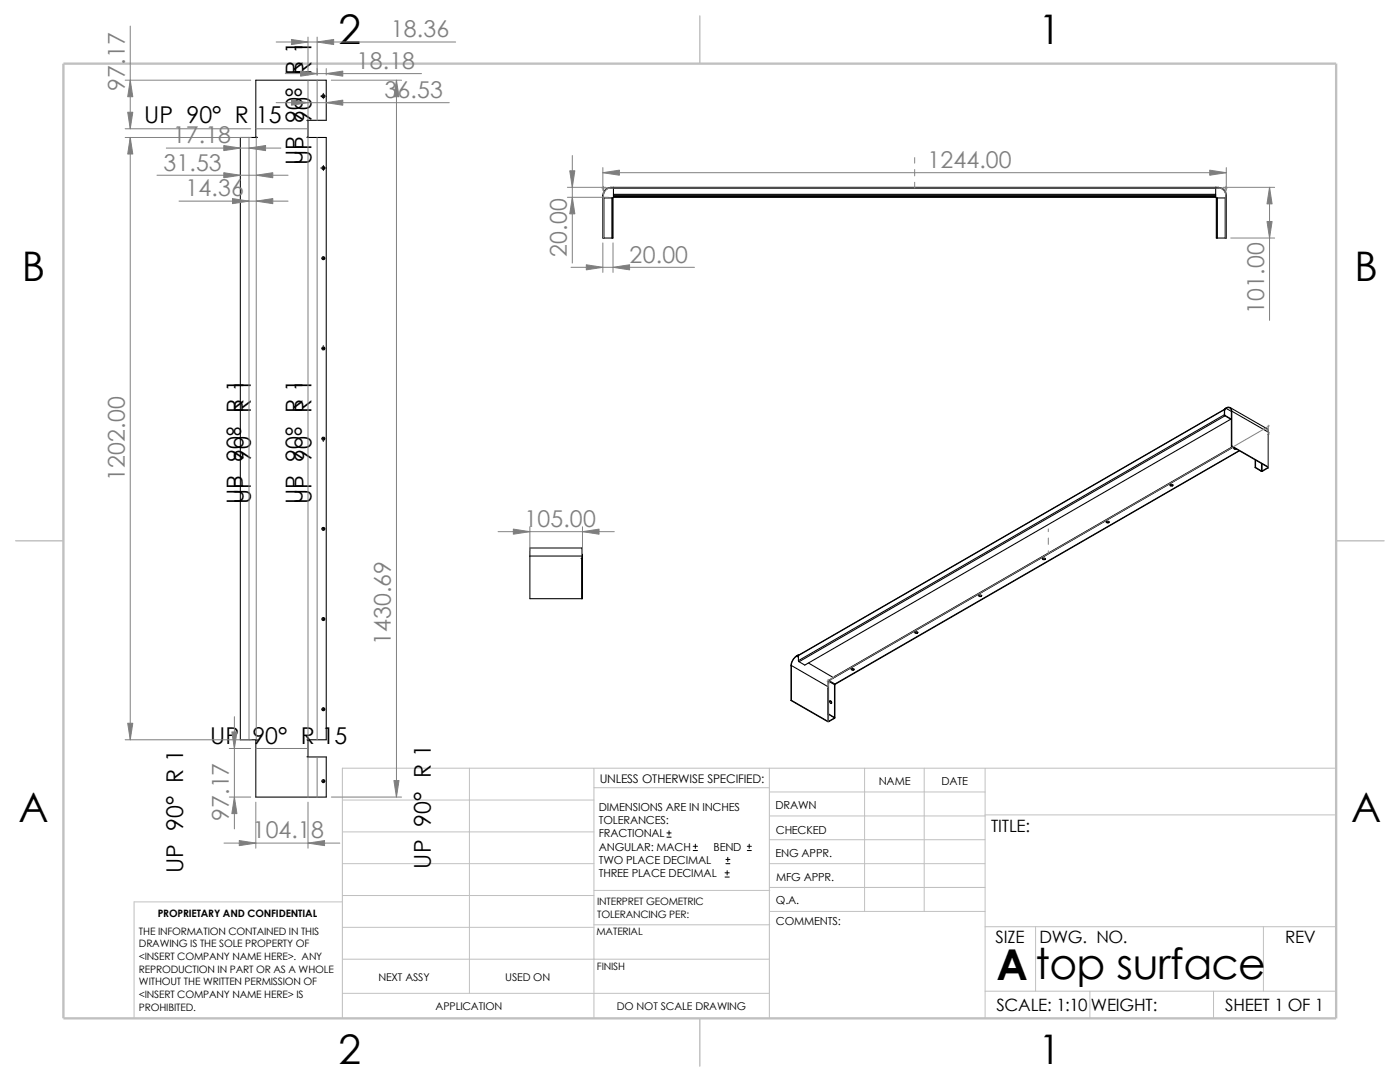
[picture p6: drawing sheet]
<svg xmlns="http://www.w3.org/2000/svg" width="279mm" height="216mm" viewBox="0 0 279 216" stroke-linecap="round" stroke-linejoin="round" font-family="sans-serif">
<g fill="none" stroke="#c0c0c0" stroke-width=".2">
<path d="M68.3 159.6h50.2M93.7 153.3v44.9M118.5 157.2h35M118.5 153.3v49.9M153.5 158h43.1M153.5 153.3v49.9M172.6 153.3v28.6M184.4 153.3v28.6M196.6 153.3v49.9M266.7 153.3h-198.4v49.9M68.3 180h-41.5v23.2M68.3 172.3h50.2"/>
<path d="M68.3 166h50.2M68.3 178.7h50.2M118.5 177.7h35.1M153.5 177.1h43.1M153.5 172.3h43.1M153.5 162.8h43.1M153.5 167.6h43.1M196.6 162.6h70.1M68.3 191.4h85.2M68.3 185h50.2M68.3 198.2h85.2M118.5 184.5h35.1"/>
<path d="M153.6 181.9h43M196.6 184.9h70.1M196.6 197.8h70.1M206.7 184.9v12.9M217.5 197.8v5.4M242.2 197.8v5.4M252.1 184.9v12.9"/>
</g>
<path d="M139.7 3.2v9.5M3.1 107.9h9.6M266.7 107.9h9.5M139.7 203.2v9.5" fill="none" stroke="#c0c0c0" stroke-width=".21"/>
<path d="M12.7 12.7h254v190.5h-254z" fill="none" stroke="#c0c0c0" stroke-width=".47"/>
<g fill="none" stroke="#000" stroke-width=".21">
<path d="M51.4 27.4h-3.4v120.2h3.3M61.3 27.4h3.8v120.2h-3.8M61.3 24h3.8v-8h-14v11.4h.2M61.3 24h.2v3.4h-.2M120.3 39h.1M120.3 39v8.5h.1M120.4 39.5h.1M120.4 39v8.5M120.5 39.5h1.6M120.5 39.5v8M121.9 37.5a1.45 1.45 0 0 0-1.5 1.5M121.9 37.4a1.66 1.66 0 0 0-1.6 1.6"/>
<path d="M121.9 37.4h121.2M121.9 37.4v.1M122.1 39.5h.1M122.1 39.5v8M122.2 39.5h.1v8h-.1M122.2 39.5v8M122.4 37.4v.1h-.5M122.4 39h120.2M122.4 38.8h120.2M122.4 37.6h120.2M122.4 39.3h120.2M122.4 37.6v1.2"/>
<path d="M122.4 39v.2M122.4 39.2h120.2M122.4 38.8v.2M122.4 37.4v.2M122.4 39.2v.1M242.6 37.6v1.2M242.6 39v.2M242.6 37.5h.5M242.6 38.8v.2M242.6 37.4v.2M242.6 39.2v.1M242.7 37.4v.1"/>
<path d="M242.8 39.5h.2M242.8 39.5v8M243 39.5h1.5M243 39.5v8M243.1 37.5a1.52 1.52 0 0 1 1.5 1.5M243.1 37.4v.1M243.1 37.4a1.59 1.59 0 0 1 1.6 1.6M244.5 39.5v8M244.5 39.5h.1M244.6 39h.1M244.6 39v8.5M244.7 39l-.1 8.5"/>
<path d="M120.4 47.5h.1M120.5 47.5h1.6M122.1 47.5h.1M242.8 47.5h.2M243 47.5h1.5M244.5 47.5h.1M233.5 96.8l.1 .1 .5-.1M233.5 96.7a.28 .28 0 0 1 .4-.1 .28 .28 0 0 1 .1 .3 .29 .29 0 0 1-.3 .1 .29 .29 0 0 1-.2-.3zM244.3 82.8l-85 49M244.3 81.7l-85 49.1M244.3 81.7v1.1M244.3 82.8l.2 .2"/>
<path d="M244.4 81.8l.1 1.1M244.4 81.7h-.1M244.4 81.8h.1M244.4 81.7l-85 49M244.4 81.7h.2M244.5 83l-85 49M244.5 82.9v.1M244.5 83l1.1 .7M244.5 82.9l1.1 .8M244.7 81.4a.69 .69 0 0 1 .8-.1 .69 .69 0 0 1 .3 .7M244.7 81.5a.64 .64 0 0 1 .7-.1 .64 .64 0 0 1 .3 .7M244.7 81.4v.1"/>
<path d="M244.7 81.5l1 .6M244.7 81.4l-.3 .3M244.7 81.5l-.3 .2M245.5 81.3l7.4 4.3 .2 .2 .1 .5M245.6 83.7l-85 49-1.1-.7M245.7 82.1v6.9M245.7 89l7.3 4.2M245.8 89l7.3 4.2M245.8 82v7M245.8 82l7.4 4.3M245.8 89h-.1M245.8 82l-.1 .1"/>
<path d="M246 89.2l-79.4 45.8M246 89.2l-80.6 46.6M246.1 89.2l-80.7 46.6M246.3 89.5h.4M246.3 89.4a.3 .3 0 0 0 .1 .3 .3 .3 0 0 0 .4-.1M247.3 89.9l-80.7 46.6M247.4 90l-80.8 46.5M250.5 91.8v1.5M250.5 93.3l1.2 .7M250.6 91.8v1.5M250.6 93.3l1.2 .7M250.6 93.3h-.1"/>
<path d="M251.7 94h.3M251.8 92.5v1.5M251.8 94h-.1M251.8 94h.1M251.9 94h.1M251.9 92.6v1.4M253 93.2v.1M253 93.3h.1M253 93.3l-1.1 .7M253.1 93.2v.1M253.1 93.2v-6.5l.1 6.6M253.1 93.2h-.1"/>
<path d="M253.1 93.3l-1.1 .7M253.2 86.3v.4l-.1-.1M105.7 111v8.5h10.4M105.7 111h10.5M116 111.5h.1M116.1 111.5v8M116.1 111.5h.1v8h-.1M116.2 109.3v1.7M116.2 109.3h-10.5v1.7M116.2 109.4v.2M116.2 111v.4h-.2M116.2 109.6h.1"/>
<path d="M116.2 111.2h.1M116.2 111.2v.1M116.2 109.6v1.6M195.3 118.8l.2 .2 .4-.2M195.3 118.8l.1-.1a.25 .25 0 0 1 .3 0 .25 .25 0 0 1 .1 .3 .32 .32 0 0 1-.5-.2zM208.1 111.5l.1 .1 .4-.1M208.2 111.4a.25 .25 0 0 1 .3-.1 .25 .25 0 0 1 .1 .3 .28 .28 0 0 1-.3 .1 .28 .28 0 0 1-.2-.2zM220.8 104.1l.2 .2 .4-.2M220.8 104.1h.1a.29 .29 0 0 1 .3-.1 .29 .29 0 0 1 .2 .2 .29 .29 0 0 1-.4 .2 .29 .29 0 0 1-.2-.3zM157.9 139.8l7.2 4.2M157.9 132.8v7M157.9 139.7v.1"/>
<path d="M157.9 139.7l7.3 4.2M157.9 132.8v6.9M157.9 132.8l7.4 4.2M157.9 132.8h.1M159 130.9l.3 .2M159 130.9h.1M159 130.9a2.52 2.52 0 0 0-1.1 1.9M159 130.9a2.3 2.3 0 0 0-1.1 1.9M159.3 130.7l-.3 .2M159.3 130.7h.1M159.3 131.8l.2 .2M159.3 130.8v1"/>
<path d="M159.4 130.7l-.1 .1M161.3 132.3l5 2.9M165.2 137.3l.1 .1M165.4 135.9l-.2 8M165.4 135.9v6.6M165.4 135.9l1.1 .7M165.4 135.8l1.2 .7M165.6 139.9l.2 .1 .1 .4M165.6 139.8h.1a.26 .26 0 0 1 .3 .3 .26 .26 0 0 1-.3 .2l-.1-.2zM165.7 135.9l-.1 .2M166.3 135.2h.1M166.5 136.6l.1 6.7"/>
<path d="M166.5 135h.2M166.5 136.6v6.6M166.7 135l-.4 .2M166.7 135h.1M169.9 133.5l.2 .1 .3-.1M169.9 133.5l.1-.1a.25 .25 0 0 1 .3 0 .25 .25 0 0 1 .1 .3 .32 .32 0 0 1-.5-.2zM182.6 126.2l.3 .1 .3-.1M182.7 126.1a.29 .29 0 0 1 .3-.1 .29 .29 0 0 1 .2 .3h-.1a.26 .26 0 0 1-.3 .1 .26 .26 0 0 1-.2-.2zM51.3 147.7h-.2v11.3h14v-8h-3.8M61.3 147.7h.2v3.3M165.1 144h.3M165.2 143.9h.2"/>
<path d="M165.2 143.9l-.1 .1M165.4 142.5l1.1 .7M165.4 142.5v1.4M165.4 143.9v.1M166.5 143.2v.1M166.5 143.3l-1.1 .6M166.5 143.2v.1l-1.1 .7"/>
<circle cx="64.5" cy="19.2" r=".31"/>
<circle cx="64.5" cy="33.5" r=".29"/>
<circle cx="64.5" cy="51.5" r=".29"/>
<circle cx="64.5" cy="69.5" r=".3"/>
<circle cx="64.5" cy="87.5" r=".3"/>
<circle cx="64.5" cy="105.5" r=".29"/>
<circle cx="64.5" cy="123.5" r=".29"/>
<circle cx="64.5" cy="155.9" r=".29"/>
<circle cx="64.5" cy="141.5" r=".29"/>
</g>
<g fill="none" stroke="#808080" stroke-width=".2">
<path d="M25 16h25M26 5.2v20.5M55.1 8.4h35.8M56.9 14.7h27.2M61.5 7.4v7.6M61.5 16v8M63.3 7.4v7.6M63.3 16v8M65.1 13.7v1.3M66.1 16h14M79.1 16v143M25 27.4h25.1"/>
<path d="M25 25.7h25M26 27.4v120.2M31.3 35h26.2M33.2 29.5h22.8M49.7 27.4v120.2M51.1 25.7h10.4M51.1 27.4v120.2M55.1 20.5h34.6M61.5 27.4v120.2M63.3 27.4v120.2M113.2 37.4h7.7M113.2 39.4h8.2"/>
<path d="M114.2 31v21.5M120.1 37.5h1.7M120.3 34.5h124.4M120.3 33.4v4.6M120.4 37.2v1.7M182.5 31.5v1.1M182.5 33.8v1.3M182.5 36.4v1.1M243.2 37.5h1.7M244.1 37.4h10.3M244.6 37.2v1.7M244.7 33.4v4.6"/>
<path d="M253.4 37.4v26.5M35.7 40.1h21.8M114 53.3h24.6M120.3 48.5v5.9M120.4 47.5v-8.5a1.45 1.45 0 0 1 1.5-1.5h121.2a1.52 1.52 0 0 1 1.5 1.5v8.5M122.3 48.5v5.9M245.6 47.5h8.8M253.1 93.3v-7a.64 .64 0 0 0-.3-.7 .64 .64 0 0 0-.7 .1l-85.8 49.5a2.43 2.43 0 0 0-1 1.8v7M253.1 84.8v1.4M253.3 85l-1.2 .7M99.4 106.1h23.2M105.7 105.1v4.8"/>
<path d="M116.2 105.1v5.3M209.2 105.5v.6M209.2 107.4v1.2M209.2 109.9v.5M165.3 135.6v1.3M166.2 135.3l-1.1 .6M25 147.6h25.1M45.8 159h4.2M45.8 149.4h4.2M46.8 143v22.4M51.1 149.4h10.4M61.5 151v8"/>
<path d="M63.3 151v8M66.1 159h14M44.7 168.2h23.1M51.1 160.1v9.1M61.5 160.1v9.1"/>
</g>
<g fill="none" stroke="#000" stroke-width=".2">
<path d="M64 19.2h.1M64.3 19.2h.5M64.5 18.6v.1M64.5 18.9v.5M64.5 19.7h.1M65 19.2h.1M64 33.5h.1M64.3 33.5h.5M64.5 33.3v.5M64.5 33h.1M64.5 34h.1M65 33.5h.1"/>
<path d="M64.3 51.5h.5M64.5 51.3v.5M64.3 69.5h.5M64.5 69h.1M64.5 69.3v.5M64.3 87.5h.5M64.5 87.3v.5M64.5 88v.1M64.3 105.5h.5M64.5 105.3v.5M64.3 123.5h.5M64.5 123.3v.5"/>
<path d="M64.3 141.5h.5M64.3 155.9h.5M64.5 141.3v.5M64.5 155.6v.5M133.1 167h.8M133.1 166.2h.8M133.5 165.8v.8M138.3 169.7h.9M138.3 168.9h.9M138.8 168.4v.9M144.7 175h.8M144.7 174.2h.8"/>
<path d="M144.9 172.3h.8M144.9 171.5h.8M145.1 173.7v.9M145.2 171.1v.8M149.1 169.7h.8M149.1 168.9h.8M149.5 168.4v.9"/>
</g>
<g fill="#808080" stroke="#808080" stroke-width=".2">
<path d="M120.3 34.5l3.3-.5v1z" fill-rule="evenodd"/>
<path d="M241.4 34l3.3 .5-3.3 .5z" fill-rule="evenodd"/>
<path d="M252.9 44.2h1l-.5 3.3z" fill-rule="evenodd"/>
<path d="M253.4 37.4l.5 3.3h-1z" fill-rule="evenodd"/>
<path d="M117 52.8l3.3 .5-3.3 .5z" fill-rule="evenodd"/>
<path d="M122.3 53.3l3.3-.5v1z" fill-rule="evenodd"/>
<path d="M113.7 34.1h1l-.5 3.3z" fill-rule="evenodd"/>
<path d="M114.2 39.4l.5 3.3h-1z" fill-rule="evenodd"/>
<path d="M78.6 155.7h1l-.5 3.3z" fill-rule="evenodd"/>
<path d="M79.1 16l.5 3.3h-1z" fill-rule="evenodd"/>
<path d="M46.8 159l.5 3.3h-1z" fill-rule="evenodd"/>
<path d="M46.3 146h1l-.5 3.4z" fill-rule="evenodd"/>
<path d="M49.7 29.5l3.3-.5v1.1z" fill-rule="evenodd"/>
<path d="M44.7 29l3.3 .5-3.3 .6z" fill-rule="evenodd"/>
<path d="M51.1 35l3.3-.5v1z" fill-rule="evenodd"/>
<path d="M44.7 34.5l3.3 .5-3.3 .5z" fill-rule="evenodd"/>
<path d="M58.2 7.9l3.3 .5-3.3 .5z" fill-rule="evenodd"/>
<path d="M63.3 8.4l3.3-.5v1z" fill-rule="evenodd"/>
<path d="M25.5 144.3h1l-.5 3.3z" fill-rule="evenodd"/>
<path d="M26 27.4l.5 3.3h-1z" fill-rule="evenodd"/>
<path d="M65.1 14.7l3.3-.5v1z" fill-rule="evenodd"/>
<path d="M60 14.2l3.3 .5-3.3 .5z" fill-rule="evenodd"/>
<path d="M51.1 40.1l3.3-.5v1z" fill-rule="evenodd"/>
<path d="M46.4 39.6l3.3 .5-3.3 .5z" fill-rule="evenodd"/>
<path d="M65.1 20.5l3.3-.5v1z" fill-rule="evenodd"/>
<path d="M58.2 20l3.3 .5-3.3 .5z" fill-rule="evenodd"/>
<path d="M25.5 22.4h1l-.5 3.3z" fill-rule="evenodd"/>
<path d="M26 16l.5 3.3h-1z" fill-rule="evenodd"/>
<path d="M61.5 168.2l3.3-.5v1z" fill-rule="evenodd"/>
<path d="M47.8 167.7l3.3 .5-3.3 .5z" fill-rule="evenodd"/>
<path d="M116.2 106.1l3.3-.5v1z" fill-rule="evenodd"/>
<path d="M102.4 105.6l3.3 .5-3.3 .5z" fill-rule="evenodd"/>
</g>
<text font-size="8.5" x="198.8" y="195.5">A top surface</text>
<g font-size="8.1">
<text x="67.6" y="8.8">2</text>
<text x="207.3" y="8.8">1</text>
<text x="4.4" y="56.1">B</text>
<text x="270.3" y="56.1">B</text>
<text x="3.7" y="164.1">A</text>
<text x="269.6" y="164.1">A</text>
<text x="67.6" y="212.3">2</text>
<text x="207.3" y="212.3">1</text>
</g>
<g font-size="4.6" fill="#808080">
<text x="78" y="7.5">18.36</text>
<text x="71.2" y="13.8">18.18</text>
<text x="24.9" y="18.1" transform="rotate(-90 24.9 18.1)">97.17</text>
<text x="76.7" y="19.6">36.53</text>
<text x="34.5" y="28.6">17.18</text>
<text x="32.6" y="34">31.53</text>
<text x="185.1" y="33.5">1244.00</text>
<text x="37" y="39.2">14.36</text>
<text x="113.1" y="51.2" transform="rotate(-90 113.1 51.2)">20.00</text>
<text x="125.7" y="52.4">20.00</text>
<text x="252.3" y="62.6" transform="rotate(-90 252.3 62.6)">101.00</text>
<text x="24.9" y="95.9" transform="rotate(-90 24.9 95.9)">1202.00</text>
<text x="104.7" y="105.2">105.00</text>
<text x="78" y="128.7" transform="rotate(-90 78 128.7)">1430.69</text>
<text x="45.7" y="163.8" transform="rotate(-90 45.7 163.8)">97.17</text>
<text x="50.4" y="167.3">104.18</text>
</g>
<g font-size="4.6">
<text x="28.8" y="24.6">UP 90° R 15</text>
<text x="60.4" y="33" transform="rotate(-90 60.4 33)">UP 90° R 1</text>
<text x="62.2" y="33" transform="rotate(-90 62.2 33)">UP 90° R 1</text>
<text x="50" y="100.5" transform="rotate(-90 50 100.5)">UP 90° R 1</text>
<text x="60.4" y="100.5" transform="rotate(-90 60.4 100.5)">UP 90° R 1</text>
<text x="62.2" y="100.5" transform="rotate(-90 62.2 100.5)">UP 90° R 1</text>
<text x="42" y="148.4">UP 90° R 15</text>
<text x="86" y="173.4" transform="rotate(-90 86 173.4)">UP 90° R 1</text>
<text x="36.6" y="174.3" transform="rotate(-90 36.6 174.3)">UP 90° R 1</text>
</g>
<g font-size="3.4">
<text x="197.8" y="166">TITLE:</text>
<text x="198.7" y="188.1">SIZE</text>
<text x="207.5" y="188.1">DWG. NO.</text>
<text x="256.5" y="188.2">REV</text>
<text x="198.8" y="201.7">SCALE: 1:10</text>
<text x="217.7" y="201.8">WEIGHT:</text>
<text x="244.5" y="201.7">SHEET 1 OF 1</text>
</g>
<text font-size="2.4" x="119.7" y="156.2">UNLESS OTHERWISE SPECIFIED:</text>
<g font-size="2.2">
<text x="119.5" y="161.8">DIMENSIONS ARE IN INCHES</text>
<text x="154.8" y="161.5">DRAWN</text>
<text x="175.4" y="156.7">NAME</text>
<text x="187.9" y="156.7">DATE</text>
<text x="119.5" y="164.4">TOLERANCES:</text>
<text x="119.5" y="167.1">FRACTIONAL</text>
<text x="154.8" y="166.3">CHECKED</text>
<text x="119.5" y="172.4">TWO PLACE DECIMAL</text>
<text x="119.5" y="169.8">ANGULAR: MACH</text>
<text x="142.4" y="169.8">BEND</text>
<text x="154.8" y="171">ENG APPR.</text>
<text x="119.5" y="175">THREE PLACE DECIMAL</text>
<text x="154.9" y="175.7">MFG APPR.</text>
<text x="154.9" y="184.7">COMMENTS:</text>
<text x="154.9" y="180.5">Q.A.</text>
</g>
<g font-size="2.1">
<text x="75.5" y="195.7">NEXT ASSY</text>
<text x="100.8" y="195.7">USED ON</text>
<text x="86.9" y="201.5">APPLICATION</text>
<text x="123.1" y="201.6">DO NOT SCALE DRAWING</text>
</g>
<g font-size="2">
<text x="31.5" y="183">PROPRIETARY AND CONFIDENTIAL</text>
<text x="119.2" y="180.6">INTERPRET GEOMETRIC</text>
<text x="119.2" y="183.1">TOLERANCING PER:</text>
<text x="27.7" y="186.5">THE INFORMATION CONTAINED IN THIS</text>
<text x="27.7" y="189.1">DRAWING IS THE SOLE PROPERTY OF</text>
<text x="27.7" y="191.6">&lt;INSERT COMPANY NAME HERE&gt;. ANY</text>
<text x="119" y="186.6">MATERIAL</text>
<text x="27.7" y="194.1">REPRODUCTION IN PART OR AS A WHOLE</text>
<text x="27.7" y="196.6">WITHOUT THE WRITTEN PERMISSION OF</text>
<text x="119.1" y="193.5">FINISH</text>
<text x="27.7" y="199.1">&lt;INSERT COMPANY NAME HERE&gt; IS</text>
<text x="27.7" y="201.7">PROHIBITED.</text>
</g>
</svg>
